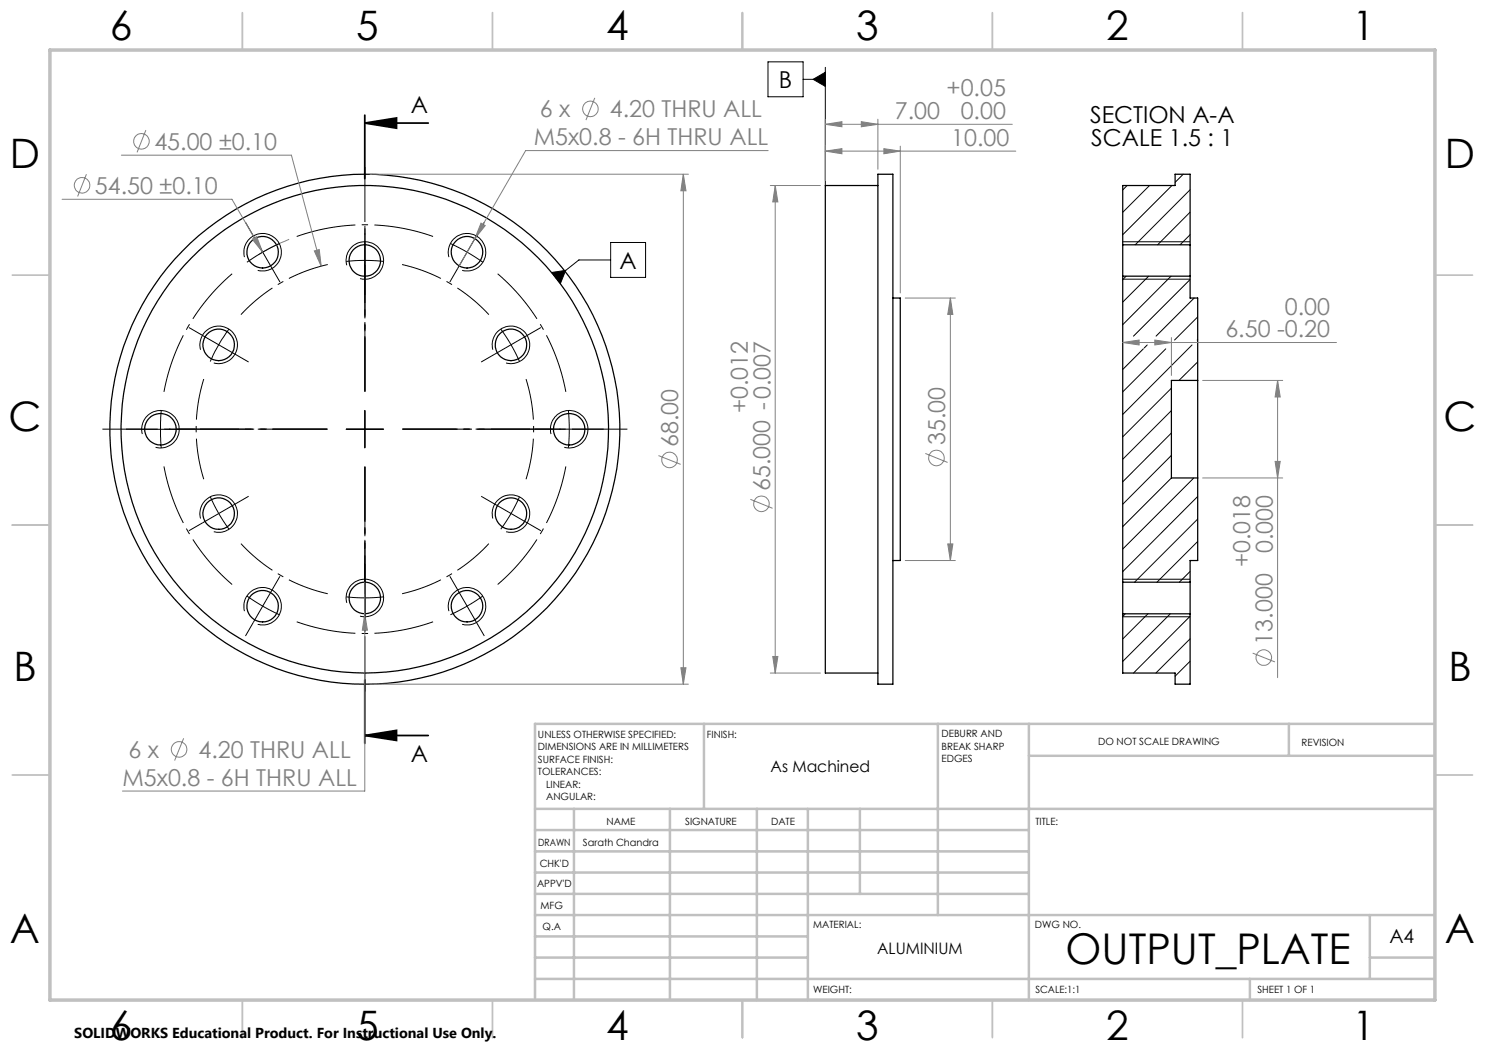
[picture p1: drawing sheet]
<svg xmlns="http://www.w3.org/2000/svg" width="297mm" height="210mm" viewBox="0 0 297 210" stroke-linecap="round" stroke-linejoin="round" font-family="sans-serif">
<g fill="none" stroke="#000" stroke-width=".25">
<path d="M175.6 34.8h3v102h-3zM175.6 37.1h-10.5v97.5h10.5M178.6 59.6h1.5v52.5h-1.5M224.5 49v6.2M224.5 49v-11.9h10.5v-2.3h3v14.2M224.5 55.2v61.2M224.5 55.2h13.5M224.5 49h13.5M238 49v6.2M238 55.2v4.4h1.5v16.5M239.5 76.1v19.5M239.5 76.1h-5.2v19.5h5.2"/>
<path d="M239.5 95.6v16.5h-1.5v4.3M224.5 116.4v6.4M224.5 116.4h13.5M238 116.4v6.4M224.5 122.8v11.8h10.5v2.2h3v-14M224.5 122.8h13.5"/>
<circle cx="52.5" cy="50.5" r="3.2"/>
<circle cx="73" cy="52.1" r="3.1"/>
<circle cx="93.4" cy="50.5" r="3.2"/>
<circle cx="43.7" cy="69" r="3.2"/>
<circle cx="102.2" cy="69" r="3.2"/>
<circle cx="32.1" cy="85.8" r="3.2"/>
<circle cx="73" cy="85.9" r="48.7"/>
<circle cx="73" cy="85.8" r="51"/>
<circle cx="113.8" cy="85.8" r="3.2"/>
<circle cx="43.7" cy="102.7" r="3.1"/>
<circle cx="73" cy="119.6" r="3.1"/>
<circle cx="102.2" cy="102.7" r="3.1"/>
<circle cx="52.5" cy="121.2" r="3.1"/>
<circle cx="93.4" cy="121.2" r="3.1"/>
</g>
<g fill="none" stroke="#000" stroke-width=".2">
<path d="M153.6 12.4h7v7h-7zM160.6 15.9h4.5M162.6 15.9l2.5-1.4v2.8zM165.1 13.5v23.6M225.4 37.1l-.9 .9M229.9 37.1l-5.4 5.4M234.4 37.1l-9.9 9.8M236.6 34.8l-1.6 1.7M238 38l-11 11M48.9 51.4a3.8 3.8 0 0 1 3.3-4.7 3.8 3.8 0 0 1 4.1 4.1 3.8 3.8 0 0 1-4.8 3.3M69.4 53a3.8 3.8 0 0 1 3.3-4.6 3.8 3.8 0 0 1 4 4.1 3.8 3.8 0 0 1-4.7 3.2M89.8 51.4a3.8 3.8 0 0 1 3.3-4.7 3.8 3.8 0 0 1 4 4.1 3.8 3.8 0 0 1-4.7 3.3"/>
<path d="M110.3 54.5l2.8-.4-1 2.6zM122.1 52h-6.3l-4.6 3.6M122.1 48.5h7v7h-7zM224.5 48.4h13.5M224.5 55.8h13.5M225.2 55.2l-.7 .7M229.7 55.2l-5.2 5.2M234.2 55.2l-9.7 9.7M238 42.4l-6.5 6.6M238 46.9l-2 2.1M238 55.9l-11.3 11.3M238.8 59.6l-7.6 7.6"/>
<path d="M40.1 69.9a3.8 3.8 0 0 1 3.3-4.7 3.8 3.8 0 0 1 4.1 4.1 3.8 3.8 0 0 1-4.7 3.3M40.5 67.1l6.5 3.7M45.8 65.8a34.2 34.2 0 0 0-3.7 6.5M98.6 69.9a3.8 3.8 0 0 1 3.3-4.7 3.8 3.8 0 0 1 4 4.1 3.8 3.8 0 0 1-4.7 3.3M228.7 69.8l-4.2 4.1M229.4 69l-.6 .6M233.2 69.8l-8.7 8.6M234.3 77.6l-9.8 9.8M238.4 69l-13.9 13.9M239.5 63.4l-4.6 4.6M239.5 67.9l-.1 .1M239.5 72.4l-3.7 3.7"/>
<path d="M28.3 85.9h7.5M28.5 86.8a3.7 3.7 0 0 1 3.3-4.7 3.7 3.7 0 0 1 4 4.1 3.7 3.7 0 0 1-4.7 3.3M32.2 82.1l-.1 2.3 .1 5.2M69.2 85.9h7.5M73 82.1v7.5M110.2 86.8a3.7 3.7 0 0 1 3.3-4.7 3.7 3.7 0 0 1 4.1 4.1 3.7 3.7 0 0 1-4.7 3.3M234.3 82.1l-9.8 9.8M234.3 86.6l-9.8 9.8M234.3 91.1l-9.8 9.8M234.3 95.6l-9.8 9.7M238.8 95.6l-14.3 14.2M239.5 99.3l-15 15"/>
<path d="M40.1 103.7a3.8 3.8 0 0 1 3.3-4.7 3.8 3.8 0 0 1 4.1 4.1 3.8 3.8 0 0 1-4.7 3.3M98.6 103.7a3.8 3.8 0 0 1 3.3-4.7 3.8 3.8 0 0 1 4 4.1 3.8 3.8 0 0 1-4.7 3.3M224.5 115.8h13.5M238 114.3l-2.1 2.1M239.5 108.3l-8.1 8.1M239.5 103.8l-12.6 12.6M48.9 122.2a3.8 3.8 0 0 1 3.3-4.7 3.8 3.8 0 0 1 4.1 4.1 3.8 3.8 0 0 1-4.8 3.3M69.4 120.6a3.8 3.8 0 0 1 3.3-4.8 3.8 3.8 0 0 1 4 4.1 3.8 3.8 0 0 1-4.7 3.3M89.8 122.2a3.8 3.8 0 0 1 3.3-4.7 3.8 3.8 0 0 1 4 4.1 3.8 3.8 0 0 1-4.7 3.3M224.5 123.4h13.5M225.1 122.8l-.6 .5M229.6 122.8l-5.1 5"/>
<path d="M234.1 122.8l-9.6 9.5M238 123.3l-11.3 11.3M238 127.8l-6.8 6.8M238 132.2l-3 3M238 136.7l-.1 .1"/>
</g>
<g fill="none" stroke="#808080" stroke-width=".2">
<path d="M119 19.6l-1.8 4.4M12.4 39.9h34l6.1 10.5M17.3 34.8l-1.8 4.5M24.3 31h34l5.9 22.3M29.2 26l-1.8 4.5M74 34.8h63.7M136.7 34.8l.5 3.4h-1zM136.7 34.8v102M153.6 30.1h-48.5l-10.1 17.6M154.1 37.1h10M155 37.1l.6 3.3h-1zM155 37.1v97.5"/>
<path d="M165.1 30.2l3.3-.5v1.1zM165.1 24.9l3.3-.6v1.1zM165.1 23.8v12.3M165.1 30.2h38.1M165.1 24.9h37.4M172.3 24.3l3.3 .6-3.3 .5zM175.6 23.8v10.1M176.8 29.7l3.3 .5-3.3 .6zM180.1 29.2v29.4M50.4 47.8l.9-.5 1.2 3.1zM57.8 47.9a37.6 37.6 0 0 0-6.1 3.1M62.9 50.2l1-.3 .3 3.4z"/>
<path d="M95 47.7l-3.2 5.5M96.2 44.6l.8 .5-2 2.6zM181 59.6h10.1M190.1 59.6l.5 3.3h-1.1zM190.1 59.6v52.5M224.5 68.5l3.3-.5v1zM224.5 68.5h42.8M231 68l3.3 .5-3.3 .5zM234.3 67.5v7.6M240.5 76.1h16M255.5 76.1l.5 3.3h-1zM255.5 76.1v59.4"/>
<path d="M131.7 91.1l4.4 1.8M150.1 99.9l4.4 1.8M185.1 90.7l4.4 1.8M240.5 95.6h16M255 92.3h1l-.5 3.3zM73 116.4v41.8h-48.5M181 112.1h10.1M189.5 108.8h1.1l-.5 3.3zM73 122.8l.5 3.2h-1zM74 136.8h63.7M136.2 133.6h1l-.5 3.2zM154.1 134.6h10"/>
<path d="M154.6 131.3h1l-.6 3.3zM250.5 130.6l4.5 1.8M36.7 147.7l-1.8 4.4"/>
<circle cx="16.4" cy="37.1" r="1.55"/>
<circle cx="28.3" cy="28.3" r="1.56"/>
<circle cx="118.1" cy="21.8" r="1.55"/>
<circle cx="133.9" cy="92" r="1.55"/>
<circle cx="187.3" cy="91.6" r="1.55"/>
<circle cx="152.3" cy="100.7" r="1.55"/>
<circle cx="252.8" cy="131.5" r="1.55"/>
<circle cx="35.8" cy="149.9" r="1.55"/>
</g>
<path d="M73 24.6l6.3-1v2zM73 24.6h12.7M73 23v12.7M73 136v12.7M73 147.1l6.3-1v2zM73 147.1h12.7" fill="none" stroke="#000" stroke-width=".35"/>
<g fill="none" stroke="#000" stroke-width=".2" stroke-dasharray="15.2 1.3 1.3 1.3" stroke-linecap="butt">
<path d="M50.7 47.2l-1.6-2.7M52.5 50.4l-3.1 2M52.5 50.4l3.4-1.7M52.5 50.4l-1.8-3.2M52.5 50.4l1.9 3.3M54.4 53.7l1.6 2.7M73 52.1l-3.8 .2M73 52.1l3.7 .2M73 52.1v-3.8M73 52.1v3.7M73 48.3v-3.1M73 55.8v3.2"/>
<path d="M91.5 53.7l-1.5 2.7M93.4 50.4l-3.3-1.7M93.4 50.4l3.2 2M93.4 50.4l1.9-3.2M93.4 50.4l-1.9 3.3M95.3 47.2l1.6-2.7M40.5 67.1l-2.7-1.6M47 70.8l2.7 1.6M99 70.8l-2.8 1.6M102.2 69l-2-3.2M102.2 69l1.7 3.3M102.2 69l3.3-1.9"/>
<path d="M102.2 69l-3.2 1.8M105.5 67.1l2.7-1.6M28.4 85.8h-3.2M35.9 85.8h3.1M73 85.8v-3.7M73 85.8h-3.8M73 85.8v3.8M73 85.8h3.7M110.1 85.8h-3.1M113.9 85.8l-.2-3.7M113.9 85.8l-.2 3.8M113.9 85.8h3.7"/>
<path d="M113.9 85.8h-3.8M117.6 85.8h3.2M40.5 104.6l-2.7 1.6M43.8 102.7l2 3.1M43.8 102.7l-1.7-3.3M43.8 102.7l-3.3 1.9M43.8 102.7l3.2-1.9M47 100.8l2.7-1.5M54.4 118l1.6-2.7M73 119.6l3.7-.2M73 119.6l-3.8-.2M73 119.6v3.7"/>
<path d="M73 119.6v-3.8M73 115.8v-3.1M91.5 118l-1.5-2.7M99 100.8l-2.8-1.5M102.2 102.7l1.7-3.3M102.2 102.7l-2 3.1M102.2 102.7l3.3 1.9M102.2 102.7l-3.2-1.9M105.5 104.6l2.7 1.6M50.7 124.5l-1.6 2.7M52.5 121.2l3.4 1.7M52.5 121.2l-3.1-2"/>
<path d="M52.5 121.2l-1.8 3.3M52.5 121.2l1.9-3.2M73 123.3v3.2M93.4 121.2l3.2-2M93.4 121.2l-3.3 1.7M93.4 121.2l1.9 3.3M93.4 121.2l-1.9-3.2M95.3 124.5l1.6 2.7"/>
</g>
<path d="M46.4 54.8a40.9 40.9 0 0 0-13.6 23.6M86.6 47.3a40.9 40.9 0 0 0-27.3 0M113.2 78.4a40.9 40.9 0 0 0-13.7-23.6M32.8 93.3a40.9 40.9 0 0 0 13.6 23.6M99.5 116.9a40.9 40.9 0 0 0 13.7-23.6M59.3 124.4a40.9 40.9 0 0 0 27.3 0" fill="none" stroke="#000" stroke-width=".2" stroke-dasharray="15.2 1.3 1.3 1.3" stroke-dashoffset="3.2" stroke-linecap="butt"/>
<path d="M65.5 52.9a33.8 33.8 0 0 0-17.3 10M40.8 75.8a33.7 33.7 0 0 0 0 20M97.8 62.9a33.7 33.7 0 0 0-17.4-10M105.2 95.8a33.7 33.7 0 0 0 0-20M48.2 108.7a33.7 33.7 0 0 0 17.3 10M80.4 118.7a33.8 33.8 0 0 0 17.4-10" fill="none" stroke="#000" stroke-width=".2" stroke-dasharray="15.2 1.3 1.3 1.3" stroke-dashoffset="7" stroke-linecap="butt"/>
<path d="M73 78.3v-31.6M65.5 85.8h-31.7M73 93.3v31.7M80.5 85.8h31.6" fill="none" stroke="#000" stroke-width=".2" stroke-dasharray="15.2 1.3 1.3 1.3" stroke-dashoffset="1.3" stroke-linecap="butt"/>
<path d="M73 78.3v-25.5M65.5 85.8h-25.5M73 93.3v25.5M80.5 85.8h25.5" fill="none" stroke="#000" stroke-width=".2" stroke-dasharray="15.2 1.3 1.3 1.3" stroke-dashoffset="4.4" stroke-linecap="butt"/>
<path d="M73 78.3v-45M65.5 85.8h-45M73 93.3v45M80.5 85.8h45" fill="none" stroke="#000" stroke-width=".2" stroke-dasharray="15.2 1.3 1.3 1.3" stroke-dashoffset="4.2" stroke-linecap="butt"/>
<g fill="none" stroke="#c0c0c0" stroke-width=".35">
<path d="M48.5 2.5v7.5M98.5 2.5v7.5M148.5 2.5v7.5M198.5 2.5v7.5M248.5 2.5v7.5M2.5 55h7.5M287 55h7.5M2.5 105h7.5M287 105h7.5M2.5 155h7.5M287 155h7.5M48.5 200v7.5"/>
<path d="M98.5 200v7.5M148.5 200v7.5M198.5 200v7.5M248.5 200v7.5"/>
</g>
<g fill="none" stroke="#c0c0c0" stroke-width=".5">
<path d="M140.8 144.8v17M187.6 144.8v38.2M205.8 144.8v55.2M205.8 151.2h81.2M257.8 144.8v6.4M287 144.8h-180v55.2M107 161.8h180M107 178.8h98.8M107 174.5h98.8M107 170.3h98.8M107 166h98.8M114.8 161.8v38.2"/>
<path d="M134 161.8v38.2M151.4 161.8v38.2M161.6 161.8v38.2M172 161.8v17M107 195.8h180M107 191.5h54.6M107 187.3h54.6M107 183h180M250 195.8v4.2M274 191.5h13M274 183v12.8"/>
</g>
<path d="M10 10h277v190h-277z" fill="none" stroke="#c0c0c0" stroke-width=".7"/>
<g fill="#000">
<path d="M162.6 15.9l2.5-1.4v2.8z"/>
<path d="M73 24.6l6.3-1v2zM73 147.1l6.3-1v2z"/>
</g>
<g fill="#808080">
<path d="M96.2 44.6l-1.2 3.1 2-2.6zM73 122.8l-.5 3.2h1zM62.9 50.2l1.3 3.1-.3-3.4zM50.4 47.8l2.1 2.6-1.2-3.1zM224.5 68.5l3.3-.5v1zM231 68l3.3 .5-3.3 .5z"/>
<path d="M255 92.3h1l-.5 3.3zM255.5 76.1l.5 3.3h-1z"/>
<path d="M136.7 34.8l.5 3.4h-1zM136.2 133.6h1l-.5 3.2z"/>
</g>
<path d="M110.3 54.5l2.8-.4-1 2.6z" fill="#000"/>
<g fill="#808080">
<path d="M165.1 30.2l3.3-.5v1.1zM176.8 29.7l3.3 .5-3.3 .6z"/>
<path d="M155 37.1l.6 3.3h-1zM154.6 131.3h1l-.6 3.3zM190.1 59.6l.5 3.3h-1.1zM189.5 108.8h1.1l-.5 3.3z"/>
<path d="M165.1 24.9l3.3-.6v1.1zM172.3 24.3l3.3 .6-3.3 .5z"/>
</g>
<text font-size="8.5" x="213.1" y="192.7">OUTPUT_PLATE</text>
<g font-size="8.1">
<text x="22" y="8">6</text>
<text x="71.2" y="8">5</text>
<text x="121.2" y="8">4</text>
<text x="171.3" y="8">3</text>
<text x="221.3" y="8">2</text>
<text x="270.5" y="8">1</text>
<text x="2" y="33.6">D</text>
<text x="289" y="33.6">D</text>
<text x="1.7" y="86.1">C</text>
<text x="288.7" y="86.1">C</text>
<text x="2.7" y="136.1">B</text>
<text x="289.7" y="136.1">B</text>
<text x="2" y="188.6">A</text>
<text x="289" y="188.6">A</text>
<text x="22" y="208">6</text>
<text x="71.2" y="208">5</text>
<text x="121.2" y="208">4</text>
<text x="171.3" y="208">3</text>
<text x="221.3" y="208">2</text>
<text x="270.5" y="208">1</text>
</g>
<g font-size="4.7">
<text x="155.8" y="17.6">B</text>
<text x="82.2" y="22.6">A</text>
<text x="218" y="24.7">SECTION A-A</text>
<text x="218.2" y="29.2">SCALE 1.5 : 1</text>
<text x="123.9" y="53.7">A</text>
<text x="82.2" y="152.4">A</text>
</g>
<g font-size="4.7" fill="#808080">
<text x="108" y="23.5">6 x</text>
<text x="122" y="23.5">4.20 THRU ALL</text>
<text x="179" y="23.8">7.00</text>
<text x="189.3" y="19.3">+0.05</text>
<text x="192.1" y="23.8">0.00</text>
<text x="30.9" y="30">45.00 ±0.10</text>
<text x="106.7" y="29.1">M5x0.8 - 6H THRU ALL</text>
<text x="190.3" y="29.2">10.00</text>
<text x="19" y="38.8">54.50 ±0.10</text>
<text x="257" y="62.9">0.00</text>
<text x="245.1" y="67.4">6.50 -0.20</text>
<text x="149.5" y="82.7" transform="rotate(-90 149.5 82.7)">+0.012</text>
<text x="135.6" y="89.4" transform="rotate(-90 135.6 89.4)">68.00</text>
<text x="189" y="89" transform="rotate(-90 189 89)">35.00</text>
<text x="154" y="98.2" transform="rotate(-90 154 98.2)">65.000 -0.007</text>
<text x="250" y="113.4" transform="rotate(-90 250 113.4)">+0.018</text>
<text x="254.5" y="110.6" transform="rotate(-90 254.5 110.6)">0.000</text>
<text x="254.5" y="128.9" transform="rotate(-90 254.5 128.9)">13.000</text>
<text x="25.7" y="151.6">6 x</text>
<text x="39.7" y="151.6">4.20 THRU ALL</text>
<text x="24.5" y="157.2">M5x0.8 - 6H THRU ALL</text>
</g>
<text font-size="3.9" x="277.9" y="188.5">A4</text>
<g font-size="3.2">
<text x="154.1" y="154.4">As Machined</text>
<text x="175.4" y="190.9">ALUMINIUM</text>
</g>
<text font-size="2.9" x="14.9" y="207.6">SOLIDWORKS Educational Product. For Instructional Use Only.</text>
<g font-size="2">
<text x="107.6" y="147.6">UNLESS OTHERWISE SPECIFIED:</text>
<text x="141.4" y="147.6">FINISH:</text>
<text x="188.3" y="147.5">DEBURR AND</text>
<text x="188.3" y="150">BREAK SHARP</text>
<text x="219.6" y="149">DO NOT SCALE DRAWING</text>
<text x="260.3" y="149.2">REVISION</text>
<text x="107.6" y="150.1">DIMENSIONS ARE IN MILLIMETERS</text>
<text x="107.6" y="152.6">SURFACE FINISH:</text>
<text x="107.6" y="155.1">TOLERANCES:</text>
<text x="188.3" y="152.5">EDGES</text>
<text x="109.2" y="157.6">LINEAR:</text>
<text x="109.2" y="160.1">ANGULAR:</text>
<text x="121.3" y="165">NAME</text>
<text x="137" y="164.9">SIGNATURE</text>
<text x="154.2" y="164.9">DATE</text>
<text x="207.1" y="164.9">TITLE:</text>
<text x="107.6" y="169.1">DRAWN</text>
<text x="107.9" y="173.3">CHK'D</text>
<text x="116.6" y="169.1">Sarath Chandra</text>
<text x="107.4" y="177.4">APPV'D</text>
<text x="108.1" y="181.8">MFG</text>
<text x="108.5" y="186">Q.A</text>
<text x="162.6" y="185.5">MATERIAL:</text>
<text x="207" y="185.5">DWG NO.</text>
<text x="162.6" y="198.5">WEIGHT:</text>
<text x="207.1" y="198.6">SCALE:1:1</text>
<text x="251.5" y="198.6">SHEET 1 OF 1</text>
</g>
</svg>
